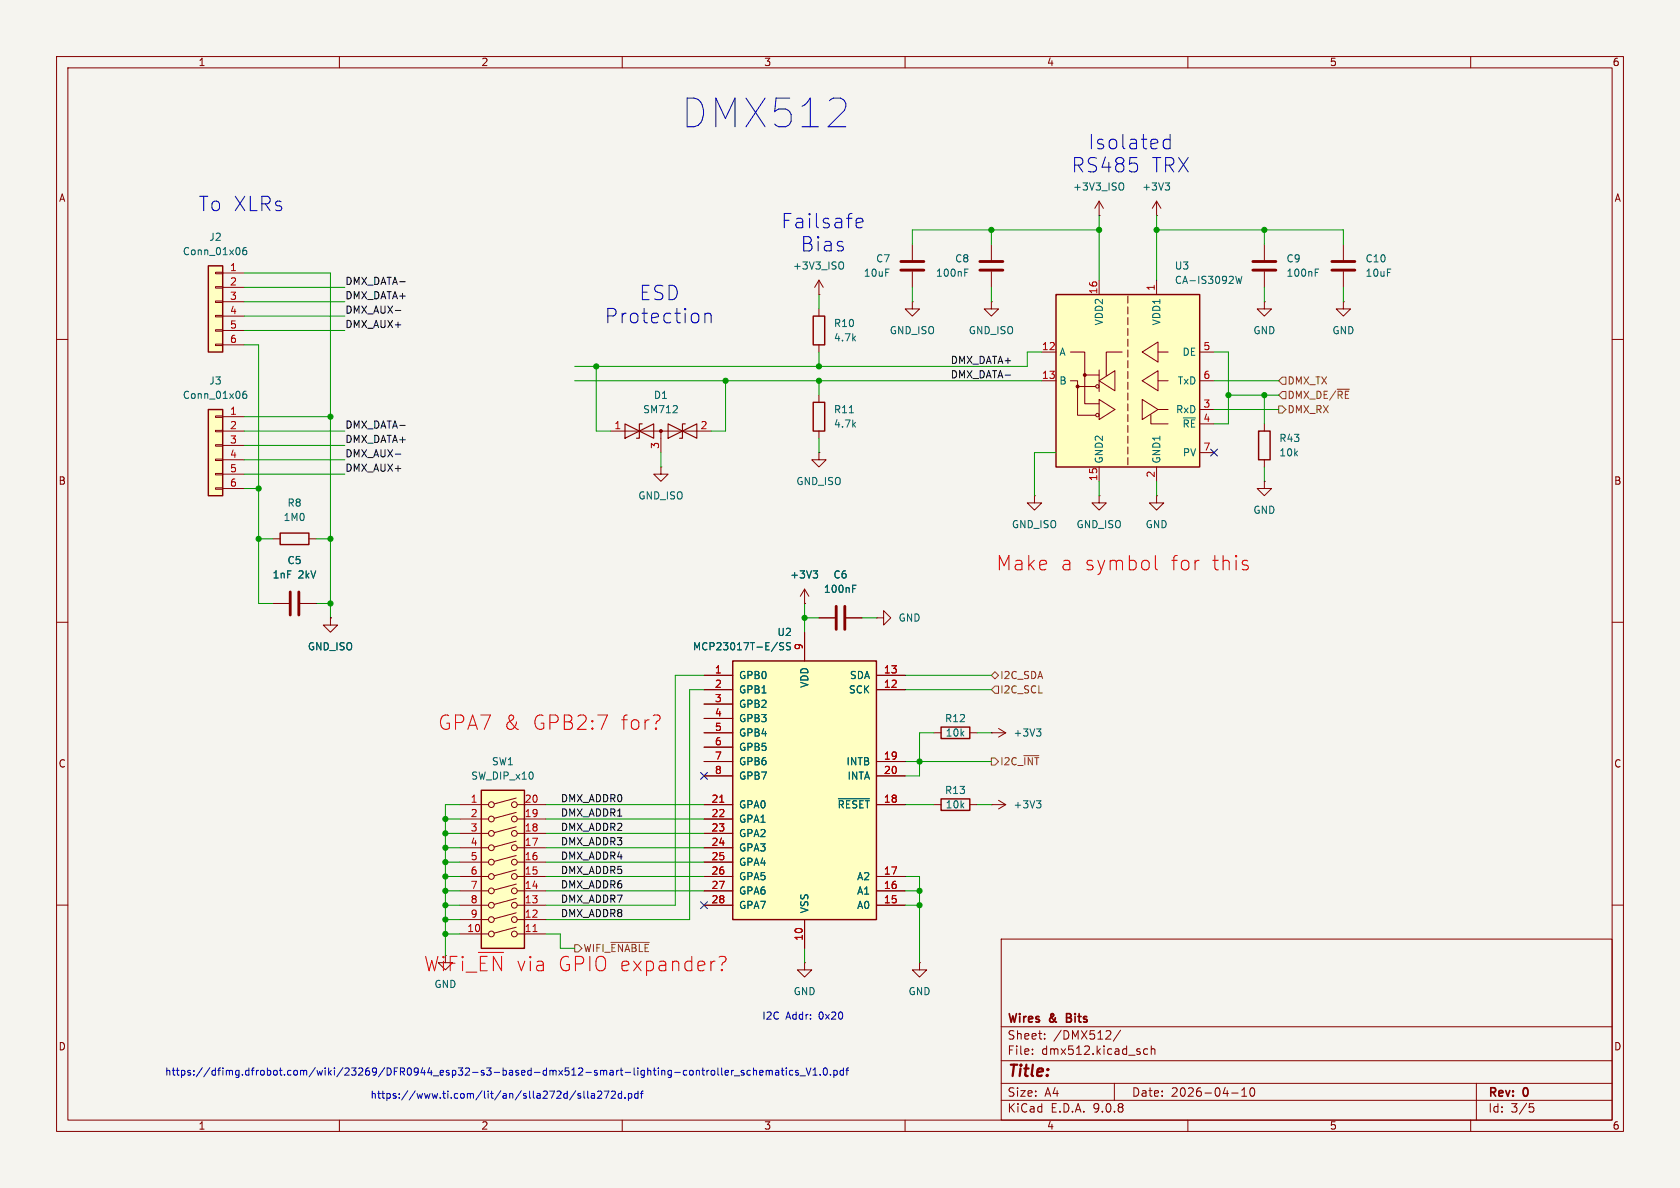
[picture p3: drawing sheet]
<svg xmlns="http://www.w3.org/2000/svg" width="297mm" height="210mm" viewBox="0 0 297 210" stroke-linecap="round" stroke-linejoin="round" font-family="sans-serif">
<path d="M0 0h297v210h-297z" fill="#f5f4ef" stroke="#f5f4ef" stroke-width=".18"/>
<g fill="none" stroke="#840000" stroke-width=".18">
<path d="M10 10h277v190h-277zM12 12h273v186h-273zM60 10v2M110 10v2M160 10v2M210 10v2M260 10v2M144.8 52.1h.1M144.8 49.5l-.8 1.3M144.8 49.5l.7 1.3M144.8 49.5v2.6M144.8 54.6v1.3"/>
<path d="M161.3 53.3v1.3h1.3l-1.3 1.3-1.3-1.3h1.3M161.3 53.3h.1M161.3 43.2v2.8M161.3 48v2.8M10 60h2M107.9 76.2h17.8M116.8 76.2v3.8M144.8 61v1.2M144.8 69.9v1.2M144.8 76.2v1.3M285 60h2M116.8 82.6v1.2h1.3l-1.3 1.3-1.2-1.3h1.2"/>
<path d="M116.8 82.6h.1M144.8 80v1.3h1.2l-1.2 1.3-1.3-1.3h1.3M144.8 80h.1M194.3 87.6v1.3h1.3l-1.3 1.3-1.3-1.3h1.3M194.3 87.6h.1M223.5 85.1v1.3h1.3l-1.3 1.2-1.3-1.2h1.3M223.5 85.1h.1M10 110h2M142.2 106.7h.1M142.2 104.1l.8 1.3M142.2 104.1l-.7 1.3M142.2 104.1v2.6"/>
<path d="M144.8 109.2h2.8M149.6 109.2h2.8M154.9 109.2h1.3v1.3l1.3-1.3-1.3-1.2v1.2M154.9 109.2h.1M285 110h2M165.1 129.5h1.3M171.4 129.5h1.3M175.3 129.5h.1M175.3 129.5h2.5M176.5 128.8l1.3 .7M177.8 129.5l-1.3 .8M165.1 142.2h1.3"/>
<path d="M171.4 142.2h1.3M175.3 142.2h.1M175.3 142.2h2.5M176.5 141.5l1.3 .7M177.8 142.2l-1.3 .8M10 160h2M177 166h108v32h-108zM285 160h2M60 198v2M110 198v2M160 198v2M177 194.5h108"/>
<path d="M177 191.5h108M177 187.5h108M177 181.5h108M182.5 186.3v.1M182.5 185.5v.1M184.7 183.6v.1M184.7 182.8v.1M196.2 182.3l.2 .2-.1 .3-.8 .9h.9M197 191.5v3M198.1 182.1l-1.3 2M202.9 185.5l-.4-.1-.3 .3v.4l.1 .2h.6M203.5 185.5l.2-.1 .4 .1 .1 .9"/>
<path d="M203.5 184.9v1.5M210 198v2M217.7 193.2h1.2M219.5 193.8h.9M219.5 192.7l.5-.4v1.5M221.1 192.4l.2-.1a.81 .81 0 0 1 .6 .6 .81 .81 0 0 1-.3 .8l-.1 .1a.81 .81 0 0 1-.4-1.4zM260 198v2M261 191.5v6.5M270.4 195.1h.7M270.5 195.7h.4l.3 .3-.2 .5-.5 .1"/>
</g>
<path d="M188.6 179.9h.5M189.1 179.2h-.5v1.5h.5" fill="none" stroke="#840000" stroke-width=".3"/>
<path d="M143.8 55.9h2v5.1h-2zM143.8 71.1h2v5.1h-2zM166.4 128.5h5v2.1h-5zM166.4 141.2h5v2.1h-5z" fill="none" stroke="#840000" stroke-width=".25"/>
<path d="M148.8 46.3l.2 .1a.81 .81 0 0 1-.2 1.2M119 73h.7M119.7 71.8v.4M150.2 73h.7M143.8 100.9h.7l-.4 .5M144.3 101.4l.2 .2v.3l-.2 .3M150.7 104.1h.5M150.7 103.4h.6M183.2 128.8h.8l-.4 .5M183.8 129.3l.2 .3v.3l-.2 .2M183.2 141.5h.8l-.4 .5M183.8 142l.2 .3v.3l-.2 .2" fill="none" stroke="#006464" stroke-width=".18"/>
<path d="M110.5 74.9v2.6l5.1-2.6v2.6zM113.5 74.9h-.5v2.6h-.5M118.1 74.9l5.1 2.6v-2.6l-5.1 2.6zM121.2 74.9h-.6v2.6h-.5" fill="none" stroke="#840000" stroke-width=".2"/>
<circle cx="116.8" cy="76.2" r=".25" fill="#840000" stroke="#840000" stroke-width=".18"/>
<path d="M159.3 46.2h4M159.3 47.8h4M147.8 107.2v4.1M149.4 107.2v4.1" fill="none" stroke="#840000" stroke-width=".51"/>
<path d="M129.5 116.8h25.4v45.8h-25.4z" fill="#ffffc2"/>
<path d="M129.5 116.8h25.4v45.8h-25.4z" fill="none" stroke="#840000" stroke-width=".25"/>
<g fill="none" stroke="#840000" stroke-width=".18">
<path d="M58.4 109.2v1.3h1.3l-1.3 1.3-1.3-1.3h1.3M58.4 109.2h.1M124.5 119.4h5M142.2 111.8v5M154.9 119.4h5.1M124.5 121.9h5M124.5 134.6h5M124.5 137.2h5M124.5 124.5h5M124.5 127h5M124.5 129.5h5M124.5 132.1h5"/>
<path d="M154.9 121.9h5.1M154.9 134.6h5.1M154.9 137.2h5.1M124.5 142.2h5M124.5 154.9h5M124.5 157.5h5M124.5 144.8h5M124.5 147.3h5M124.5 149.9h5M124.5 152.4h5M154.9 142.2h5.1M154.9 154.9h5.1"/>
<path d="M154.9 157.5h5.1M124.5 160h5M142.2 170.2v1.3h-1.2l1.2 1.2 1.3-1.2h-1.3M142.2 170.2h.1M142.2 162.6v5M154.9 160h5.1M162.6 170.2v1.3h-1.3l1.3 1.2 1.2-1.2h-1.2M162.6 170.2h.1"/>
</g>
<path d="M138.5 113.7l-.4-.1-.2 .1v.4l.5 .2 .1 .3-.2 .3-.5-.1M139.7 113.7l-.4-.1-.2 .1v.4l.5 .2 .1 .3-.2 .3-.5-.1M148.2 141.2h5.5" fill="none" stroke="#006464" stroke-width=".18"/>
<path d="M127.2 141.8h.8" fill="none" stroke="#a90000" stroke-width=".18"/>
<path d="M85.1 139.7h7.6v27.9h-7.6z" fill="#ffffc2"/>
<g fill="none" stroke="#840000" stroke-width=".18">
<path d="M194.3 38.1h.1M194.3 35.6l-.8 1.2M194.3 35.6l.8 1.2M194.3 35.6v2.5M204.5 38.1h.1M204.5 35.6l-.8 1.2M204.5 35.6l.7 1.2M204.5 35.6v2.5M223.5 43.2v2.8M223.5 48v2.8M237.5 53.3v1.3h1.3l-1.3 1.3-1.3-1.3h1.3M237.5 53.3h.1"/>
<path d="M237.5 43.2v2.8M237.5 48v2.8M81.3 142.2h5.1M81.3 144.8h5.1M81.3 147.3h5.1M81.3 149.9h5.1M81.3 152.4h5.1M81.3 154.9h5.1M81.3 157.5h5.1M91.3 141.1l-3.9 1M91.3 143.6l-3.9 1.1M91.3 146.2l-3.9 1"/>
<path d="M91.3 148.7l-3.9 1M91.3 151.2l-3.9 1.1M91.3 153.8l-3.9 1M91.3 156.3l-3.9 1M91.3 158.8l-3.9 1.1M91.4 142.2h5.1M91.4 144.8h5.1M91.4 147.3h5.1M91.4 149.9h5.1M91.4 152.4h5.1M91.4 154.9h5.1M91.4 157.5h5.1"/>
<path d="M81.3 160h5.1M81.3 162.6h5.1M81.3 165.1h5.1M91.3 161.4l-3.9 1M91.3 163.9l-3.9 1M91.4 160h5.1M91.4 162.6h5.1M91.4 165.1h5.1"/>
<circle cx="86.9" cy="144.8" r=".51"/>
<circle cx="86.9" cy="157.5" r=".51"/>
<circle cx="86.9" cy="149.9" r=".51"/>
<circle cx="86.9" cy="142.2" r=".51"/>
<circle cx="86.9" cy="152.4" r=".51"/>
<circle cx="86.9" cy="154.9" r=".51"/>
<circle cx="86.9" cy="147.3" r=".51"/>
<circle cx="90.9" cy="144.8" r=".51"/>
<circle cx="90.9" cy="157.5" r=".51"/>
<circle cx="90.9" cy="152.4" r=".51"/>
<circle cx="90.9" cy="154.9" r=".51"/>
<circle cx="90.9" cy="142.2" r=".51"/>
<circle cx="90.9" cy="147.3" r=".51"/>
<circle cx="90.9" cy="149.9" r=".51"/>
<circle cx="86.9" cy="165.1" r=".51"/>
<circle cx="86.9" cy="160" r=".51"/>
<circle cx="86.9" cy="162.6" r=".51"/>
<circle cx="90.9" cy="160" r=".51"/>
<circle cx="90.9" cy="165.1" r=".51"/>
<circle cx="90.9" cy="162.6" r=".51"/>
</g>
<path d="M85.1 139.7h7.6v27.9h-7.6z" fill="none" stroke="#840000" stroke-width=".25"/>
<path d="M94.2 164.7h.7" fill="none" stroke="#a90000" stroke-width=".18"/>
<path d="M198.4 32.3l.1 .1a.81 .81 0 0 1-.1 1.2M206 32.3h.8l-.5 .5M206.5 32.8l.3 .3v.3l-.3 .2M232.5 48.2h.4M232.5 47.6h.6" fill="none" stroke="#006464" stroke-width=".18"/>
<path d="M221.5 46.2h4.1M221.5 47.8h4.1M235.5 46.2h4M235.5 47.8h4" fill="none" stroke="#840000" stroke-width=".51"/>
<path d="M186.7 52.1h25.4v30.5h-25.4z" fill="#ffffc2"/>
<g fill="none" stroke="#840000" stroke-width=".18">
<path d="M194.3 49.5v2.6M199.4 52.3v1.3M199.4 54.2v1.3M199.4 56.1v1.3M199.4 58v1.3M199.4 59.9v1.3M204.5 49.5v2.6M223.5 53.3v1.3h1.3l-1.3 1.3-1.3-1.3h1.3M223.5 53.3h.1M184.1 62.2h2.6M184.1 67.3h2.6M189.2 62.2h2.6v9.2h2.5"/>
<path d="M189.2 67.3h1.3v6.1h3.2M190.5 68.3h3.2M191.8 66.3h2.5M194.3 70.6l2.8 1.8-2.8 1.8zM194.3 67.3l2.8-1.8v3.6zM194.3 65.4v3.8M198.4 62.2h-2.8v4.2M199.4 61.8v1.3M199.4 63.8v1.2M199.4 65.7v1.2M199.4 67.6v1.2M199.4 69.5v1.2"/>
<path d="M199.4 71.4v1.2M199.4 73.3v1.2M199.4 75.2v1.3M199.4 77.1v1.3M199.4 79v1.3M201.9 70.6l2.8 1.8-2.8 1.8zM201.9 62.2l2.8-1.7v3.5zM201.9 67.3l2.8-1.8v3.6zM203.5 73.3v1.6h3M204.7 62.2h1.8M204.7 67.3h1.8M204.7 72.4h1.8"/>
<path d="M212.1 62.2h2.5M212.1 67.3h2.5M212.1 72.4h2.5M212.1 74.9h2.5M48.3 95.3h1.2M54.6 95.3h1.3M194.3 82.6v2.5M199.4 80.9v1.3M204.5 82.6v2.5M212.1 80h2.5"/>
<circle cx="194" cy="73.4" r=".3"/>
<circle cx="194" cy="68.3" r=".3"/>
</g>
<path d="M186.7 52.1h25.4v30.5h-25.4zM49.5 94.2h5.1v2.1h-5.1z" fill="none" stroke="#840000" stroke-width=".25"/>
<g fill="#840000" stroke="#840000" stroke-width=".18">
<circle cx="191.8" cy="66.3" r=".25"/>
<circle cx="190.5" cy="68.3" r=".25"/>
</g>
<path d="M218.5 48.8l.3 1.3 .2-.9 .3 .9 .3-1.3M209.2 73.9h2.2" fill="none" stroke="#006464" stroke-width=".18"/>
<path d="M36.8 47h2.6v15.2h-2.6z" fill="#ffffc2"/>
<path d="M36.8 47h2.6v15.2h-2.6zM222.5 76.2h2v5.1h-2z" fill="none" stroke="#840000" stroke-width=".25"/>
<g fill="none" stroke="#840000" stroke-width=".18">
<path d="M38.1 48.1h1.3v.3h-1.3zM38.1 50.7h1.3v.2h-1.3zM38.1 53.2h1.3v.3h-1.3zM38.1 55.8h1.3v.2h-1.3zM38.1 58.3h1.3v.2h-1.3zM39.4 48.3h3.8M39.4 50.8h3.8M39.4 53.3h3.8M39.4 55.9h3.8M39.4 58.4h3.8M38.1 60.8h1.3v.3h-1.3zM39.4 61h3.8"/>
<path d="M223.5 74.9v1.3M223.5 81.3v1.3M48.3 106.7h2.8M53.1 106.7h2.8"/>
</g>
<path d="M43.5 43.8h-.4a.86 .86 0 0 0 0 1.2l.5-.1v-.4l-.2-.3h-.3l-.2 .3" fill="none" stroke="#006464" stroke-width=".18"/>
<path d="M51.3 104.6v4.1M52.8 104.6v4.1" fill="none" stroke="#840000" stroke-width=".51"/>
<path d="M36.8 72.4h2.6v15.2h-2.6z" fill="#ffffc2"/>
<path d="M36.8 72.4h2.6v15.2h-2.6z" fill="none" stroke="#840000" stroke-width=".25"/>
<g fill="none" stroke="#840000" stroke-width=".18">
<path d="M175.3 53.3v1.3h1.2l-1.2 1.3-1.3-1.3h1.3M175.3 53.3h.1M175.3 43.2v2.8M175.3 48v2.8M38.1 73.5h1.3v.3h-1.3zM38.1 76.1h1.3v.2h-1.3zM38.1 78.6h1.3v.3h-1.3zM39.4 73.7h3.8M39.4 76.2h3.8M39.4 78.7h3.8M38.1 81.2h1.3v.2h-1.3zM38.1 83.7h1.3v.2h-1.3z"/>
<path d="M38.1 86.2h1.3v.3h-1.3zM39.4 81.3h3.8M39.4 83.8h3.8M39.4 86.4h3.8M182.9 87.6v1.3h1.2l-1.2 1.3-1.3-1.3h1.3M182.9 87.6h.1M204.5 87.6v1.3h1.2l-1.2 1.3-1.3-1.3h1.3M204.5 87.6h.1M48.3 106.7h2.8M53.1 106.7h2.8M58.4 109.2h.1M124.5 119.4h5"/>
<path d="M142.2 106.7h.1M142.2 111.8v5M144.8 109.2h2.8M149.6 109.2h2.8M154.9 119.4h5.1M124.5 121.9h5M124.5 134.6h5M124.5 137.2h5M124.5 124.5h5M124.5 127h5M124.5 129.5h5M124.5 132.1h5"/>
<path d="M154.9 121.9h5.1M154.9 134.6h5.1M154.9 137.2h5.1M124.5 142.2h5M124.5 154.9h5M124.5 157.5h5M124.5 144.8h5M124.5 147.3h5M124.5 149.9h5M124.5 152.4h5M154.9 142.2h5.1M154.9 154.9h5.1"/>
<path d="M154.9 157.5h5.1M124.5 160h5M142.2 162.6v5M154.9 160h5.1"/>
</g>
<path d="M170.6 48.2h.4M170.6 47.6h.6M43.5 69.2h-.4a.86 .86 0 0 0 0 1.2l.5-.1v-.4l-.2-.3h-.3l-.2 .3M138.5 113.7l-.4-.1-.2 .1v.4l.5 .2 .1 .3-.2 .3-.5-.1M139.7 113.7l-.4-.1-.2 .1v.4l.5 .2 .1 .3-.2 .3-.5-.1M143.8 100.9h.7l-.4 .5M144.3 101.4l.2 .2v.3l-.2 .3M150.7 104.1h.5M150.7 103.4h.6M148.2 141.2h5.5" fill="none" stroke="#006464" stroke-width=".18"/>
<path d="M173.2 46.2h4.1M173.2 47.8h4.1" fill="none" stroke="#840000" stroke-width=".51"/>
<path d="M226.1 71.8h.6l.6 .6-.6 .6h-.6zM226.7 66.7h.6v1.2h-.6l-.6-.6zM226.7 69.2h.6v1.3h-.6l-.6-.6zM175.3 119.4l.6-.7 .6 .7-.6 .6zM175.3 134h.6l.6 .6-.6 .7h-.6zM175.9 121.3h.6v1.3h-.6l-.6-.7zM101.6 167h.6l.7 .6-.7 .7h-.6zM108 166.6h6.8" fill="none" stroke="#725600" stroke-width=".18"/>
<path d="M69.9 54.9h1M69.9 80.3h1" fill="none" stroke="#0f0f0f" stroke-width=".18"/>
<g fill="none" stroke="#009600" stroke-width=".18">
<path d="M194.3 38.1v11.4M204.5 38.1v11.4M43.2 48.3h15.2v60.9M43.2 55.9h17.8M43.2 50.8h17.8M43.2 58.4h17.8M43.2 53.3h17.8M144.8 52.1v2.5M161.3 50.8v2.5M175.3 40.6v2.6M175.3 50.8v2.5M194.3 40.6h-33v2.6"/>
<path d="M204.5 40.6h33v2.6M223.5 40.6v2.6M223.5 50.8v2.5M237.5 50.8v2.5M43.2 61h2.5v45.7h2.6M43.2 76.2h17.8M43.2 73.7h15.2M43.2 78.7h17.8M101.6 67.3h82.5M105.4 64.8v11.4h2.5M128.3 67.3v8.9h-2.6M144.8 62.2v2.6"/>
<path d="M144.8 67.3v2.6M144.8 77.5v2.5M184.1 62.2h-2.5v2.6h-80M214.6 62.2h2.6v12.7h-2.6M214.6 72.4h11.5M214.6 67.3h11.5M217.2 69.9h8.9M223.5 69.9v5M43.2 83.8h17.8M43.2 81.3h17.8M43.2 86.4h2.5M45.7 95.3h2.6"/>
<path d="M55.9 95.3h2.5M116.8 80v2.6M186.7 80h-3.8v7.6M194.3 85.1v2.5M204.5 85.1v2.5M223.5 82.6v2.5M55.9 106.7h2.5M124.5 119.4h-5.1v40.6h-22.9M142.2 106.7v5.1M142.2 109.2h2.6M152.4 109.2h2.5M160 119.4h15.3"/>
<path d="M124.5 121.9h-2.6v40.7h-25.4M160 134.6h15.3M160 121.9h15.3M165.1 129.5h-2.5v7.7h-2.6M172.7 129.5h2.6M78.7 152.4h2.6M78.7 147.3h2.6M78.7 149.9h2.6M78.7 157.5h2.6M78.7 154.9h2.6M78.7 144.8h2.6M81.3 142.2h-2.6v26.7"/>
<path d="M96.5 152.4h28M96.5 142.2h28M96.5 147.3h28M96.5 149.9h28M96.5 157.5h28M96.5 154.9h28M96.5 144.8h28M160 142.2h5.1M160 157.5h2.6M160 154.9h2.6v15.3M172.7 142.2h2.6M78.7 160h2.6"/>
<path d="M78.7 162.6h2.6M78.7 165.1h2.6M96.5 165.1h2.6v2.5h2.5M142.2 167.6v2.6M160 160h2.6"/>
</g>
<path d="M214 79.4l1.2 1.2M215.2 79.4l-1.2 1.2M123.9 136.6l1.2 1.2M125.1 136.6l-1.2 1.2M123.9 159.4l1.2 1.2M125.1 159.4l-1.2 1.2" fill="none" stroke="#000084" stroke-width=".18"/>
<path d="M204.3 98.2v2.2l.3 .3M220.6 100l.1 .3-.1 .3M116.6 126.5l.1 .3-.1 .4M127.1 169.2l.9-.1a.56 .56 0 0 1 .3 .6 .56 .56 0 0 1-.4 .5l-.3 .4M127.6 171.4l.1 .1-.1 .1M127.6 171.4l-.1 .1 .1 .1M127.6 171.4v.2" fill="none" stroke="#f00" stroke-width=".18"/>
<g fill="none" stroke="#0000c2" stroke-width=".18">
<path d="M151.5 38.7l.7-.1 .2 .1 .2 .5-1.3 .2M205.8 26.1l.3 .2 .8-.1M206.9 23.8v2.5M206.9 24.7l-.8-.1-.3 .3M124.6 55.4v1.7M124.6 55.6a.63 .63 0 0 1 1.1 .1v1.4M151.5 40.2l.2 .1 .7-.1M101.8 192.8l-1.1 1.6M102.6 193.4l-.3-.1-.1 .2v.2l.4 .1v.3h-.4M103.2 192.9v1.1l.2 .1M103.9 192.9v1.1l.2 .1M104.6 193.4h.5v.7"/>
<path d="M105.1 193.6l-.4 .1-.2 .1 .2 .3h.4M105.7 193l.4-.1 .3 .3-.8 .9h.8M106.8 192.9h.9l-.6 1.2M108.1 193l.5-.1 .2 .3-.8 .9h.8M109.9 193.4l-.4-.1-.2 .2 .1 .6h.5M109.9 192.9v1.2M110.5 194v.1M111.1 193.4l.4-.1 .2 .2-.1 .6h-.5M111.1 193.3v1.3M112.8 193.4l-.4-.1-.2 .2 .1 .6h.5M112.8 192.9v1.2M113.2 193.3h.5"/>
<path d="M113.7 192.9l-.3 .2v1M123.1 189.2v.9M123.1 189.3l.2-.1 .3 .1v.8M124.1 189.2h.5M124.3 188.8v1.1l.3 .2M125 189.2v.9M125.3 189.2l-.3 .3M125.8 189.3l.1-.1 .4 .1 .1 .5-.2 .2-.3 .1-.1-.2zM126.9 188.8v1.1l.2 .2M127.6 188.8v1.1l.2 .2M128.2 189.6l.6-.1-.1-.2-.3-.1-.2 .2v.6h.5M129.3 189.2v.9"/>
<path d="M129.7 189.2l-.4 .3M129.8 190.2h1M131.5 189.3l-.3-.1-.2 .2 .1 .2 .4 .1v.3h-.5M132.7 189.3l-.4-.1-.2 .3 .1 .5h.5M133.2 189.3l.2-.1 .3 .1v.8M133.2 188.8v1.3M134.3 189.6l.6-.1-.1-.2-.3-.1-.2 .2 .1 .6h.4M135.4 189.3l.4-.1 .2 .2M135.4 189.2v.9M136 189.4l.2-.2 .3 .1v.8M136 189.4v.7M137.1 189.3h.5l.1 .8"/>
<path d="M137.7 189.5l-.4 .1-.2 .2 .2 .3 .4-.1M138.1 189.2h.5M138.3 188.8v1.1l.3 .2M139 188.8v.1M139 189.2v.9M140.2 189.3l-.4-.1-.2 .3 .1 .5h.5M141.1 189.3l-.3-.1-.2 .2 .1 .2 .4 .1v.3h-.5M141.4 190.2h1M142.5 188.8l.4 1.3 .5-1.3M143.7 190.1h.8M143.7 189.1l.4-.3v1.3M145 189.9v.2"/>
<path d="M145.7 188.9l.1-.1a.68 .68 0 0 1 .5 .6 .68 .68 0 0 1-.5 .7l-.1-.2-.2-.3zM146.8 189.9v.2M147.4 189.3l.4-.1 .2 .3-.1 .5h-.5M147.4 189.2v1.3M149.1 189.3l-.4-.1-.2 .3 .1 .5h.5M149.1 188.8v1.3M149.5 189.2h.5M150 188.8l-.3 .2v1.1"/>
</g>
<path d="M127.2 141.8h.8" fill="none" stroke="#a90000" stroke-width=".18"/>
<g fill="#009600" stroke="#009600" stroke-width=".18">
<circle cx="45.7" cy="95.3" r=".46"/>
<circle cx="45.7" cy="86.4" r=".46"/>
<circle cx="58.4" cy="73.7" r=".46"/>
<circle cx="142.2" cy="109.2" r=".46"/>
<circle cx="144.8" cy="67.3" r=".46"/>
<circle cx="128.3" cy="67.3" r=".46"/>
<circle cx="105.4" cy="64.8" r=".46"/>
<circle cx="144.8" cy="64.8" r=".46"/>
<circle cx="78.7" cy="144.8" r=".46"/>
<circle cx="78.7" cy="147.3" r=".46"/>
<circle cx="78.7" cy="154.9" r=".46"/>
<circle cx="78.7" cy="165.1" r=".46"/>
<circle cx="78.7" cy="157.5" r=".46"/>
<circle cx="194.3" cy="40.6" r=".46"/>
<circle cx="223.5" cy="40.6" r=".46"/>
<circle cx="204.5" cy="40.6" r=".46"/>
<circle cx="217.2" cy="69.9" r=".46"/>
<circle cx="78.7" cy="162.6" r=".46"/>
<circle cx="78.7" cy="160" r=".46"/>
<circle cx="78.7" cy="152.4" r=".46"/>
<circle cx="78.7" cy="149.9" r=".46"/>
<circle cx="58.4" cy="106.7" r=".46"/>
<circle cx="58.4" cy="95.3" r=".46"/>
<circle cx="162.6" cy="134.6" r=".46"/>
<circle cx="162.6" cy="157.5" r=".46"/>
<circle cx="162.6" cy="160" r=".46"/>
<circle cx="175.3" cy="40.6" r=".46"/>
<circle cx="223.5" cy="69.9" r=".46"/>
</g>
<text font-size="7.1" fill="#0000c2" x="120.5" y="22.8">DMX512</text>
<g font-size="3.5" fill="#0000c2">
<text x="192.4" y="26.6">Isolated</text>
<text x="189.4" y="30.7">RS485</text>
<text x="203.5" y="30.7">TRX</text>
<text x="35.1" y="37.6">To XLRs</text>
<text x="138.1" y="40.6">Failsafe</text>
<text x="141.5" y="44.7">Bias</text>
<text x="113" y="53.3">ESD</text>
<text x="106.9" y="57.4">Protection</text>
</g>
<g font-size="3.5" fill="#f00">
<text x="176.1" y="101.1">Make</text>
<text x="187.4" y="101.1">a symbol</text>
<text x="206.8" y="101.1">for</text>
<text x="214" y="101.1">this</text>
<text x="77.4" y="129.3">GPA7 &amp;</text>
<text x="94" y="129.3">GPB2:7</text>
<text x="109.6" y="129.3">for?</text>
<text x="74.9" y="171.9">WiFi_~{EN}</text>
<text x="91.2" y="171.9">via</text>
<text x="98.5" y="171.9">GPIO expander?</text>
</g>
<text font-size="2.8" fill="#840000" x="178" y="190.9">Title:</text>
<g font-size="2.1" fill="#840000">
<text x="178" y="184">Sheet:</text>
<text x="178" y="181.2">Wires</text>
<text x="185.6" y="181.2">&amp;</text>
<text x="186.2" y="184">/DMX512/</text>
<text x="189.2" y="181.2">Bits</text>
<text x="178" y="186.7">File:</text>
<text x="184.1" y="186.7">dmx512.kicad_sch</text>
<text x="178" y="196.9">KiCad</text>
<text x="178" y="194.1">Size:</text>
<text x="184.7" y="194.1">A4</text>
<text x="185.7" y="196.9">E.D.A.</text>
<text x="193.3" y="196.9">9.0.8</text>
<text x="200" y="194.1">Date:</text>
<text x="207" y="194.1">2026-04-10</text>
<text x="263" y="194.3">Rev:</text>
<text x="263" y="196.9">Id:</text>
<text x="267.1" y="196.9">3/5</text>
<text x="269.4" y="194.3">0</text>
</g>
<g font-size="1.8" fill="#840000">
<text x="35" y="11.9">1</text>
<text x="85" y="11.9">2</text>
<text x="135" y="11.9">3</text>
<text x="185" y="11.9">4</text>
<text x="235" y="11.9">5</text>
<text x="285" y="11.9">6</text>
<text x="10.3" y="35.9">A</text>
<text x="285.3" y="35.9">A</text>
<text x="10.3" y="85.9">B</text>
<text x="285.3" y="85.9">B</text>
<text x="10.3" y="135.9">C</text>
<text x="285.3" y="135.9">C</text>
<text x="10.3" y="185.9">D</text>
<text x="285.3" y="185.9">D</text>
<text x="35" y="199.9">1</text>
<text x="85" y="199.9">2</text>
<text x="135" y="199.9">3</text>
<text x="185" y="199.9">4</text>
<text x="235" y="199.9">5</text>
<text x="285" y="199.9">6</text>
</g>
<g font-size="1.8" fill="#006464">
<text x="189.6" y="33.9">+3V3_ISO</text>
<text x="201.8" y="33.9">+3V3</text>
<text x="32.2" y="45.3">Conn_01x06</text>
<text x="36.9" y="42.8">J2</text>
<text x="140.1" y="47.9">+3V3_ISO</text>
<text x="154.8" y="46.6">C7</text>
<text x="168.8" y="46.6">C8</text>
<text x="207.6" y="47.9">U3</text>
<text x="227.3" y="46.6">C9</text>
<text x="241.3" y="46.6">C10</text>
<text x="152.6" y="49.1">10uF</text>
<text x="165.4" y="49.1">100nF</text>
<text x="207.6" y="50.4">CA-IS3092W</text>
<text x="227.3" y="49.1">100nF</text>
<text x="241.3" y="49.1">10uF</text>
<text x="147.3" y="58">R10</text>
<text x="157.2" y="59.3">GND_ISO</text>
<text x="171.2" y="59.3">GND_ISO</text>
<text x="195.2" y="57.6" transform="rotate(-90 195.2 57.6)">VDD2</text>
<text x="205.3" y="57.6" transform="rotate(-90 205.3 57.6)">VDD1</text>
<text x="221.5" y="59.3">GND</text>
<text x="235.5" y="59.3">GND</text>
<text x="147.3" y="60.6">4.7k</text>
<text x="187.2" y="63.1">A</text>
<text x="209" y="63.1">DE</text>
<text x="32.2" y="70.7">Conn_01x06</text>
<text x="36.9" y="68.2">J3</text>
<text x="115.5" y="70.7">D1</text>
<text x="187.2" y="68.2">B</text>
<text x="208.1" y="68.2">TxD</text>
<text x="113.6" y="73.3">SM712</text>
<text x="147.3" y="75.8">4.7k</text>
<text x="147.3" y="73.3">R11</text>
<text x="207.8" y="73.3">RxD</text>
<text x="209" y="75.8">~{RE}</text>
<text x="195.2" y="82" transform="rotate(-90 195.2 82)">GND2</text>
<text x="205.3" y="82" transform="rotate(-90 205.3 82)">GND1</text>
<text x="209" y="80.9">PV</text>
<text x="226.1" y="80.9">10k</text>
<text x="226.1" y="78.3">R43</text>
<text x="50.7" y="89.8">R8</text>
<text x="112.7" y="88.5">GND_ISO</text>
<text x="140.7" y="86">GND_ISO</text>
<text x="50" y="92.3">1M0</text>
<text x="178.8" y="93.6">GND_ISO</text>
<text x="190.2" y="93.6">GND_ISO</text>
<text x="202.4" y="93.6">GND</text>
<text x="221.5" y="91">GND</text>
<text x="50.7" y="99.9">C5</text>
<text x="48.1" y="102.5">1nF</text>
<text x="52.7" y="102.5">2kV</text>
<text x="139.6" y="102.5">+3V3</text>
<text x="145.6" y="105">100nF</text>
<text x="147.2" y="102.5">C6</text>
<text x="137.3" y="112.6">U2</text>
<text x="158.8" y="110.1">GND</text>
<text x="54.3" y="115.2">GND_ISO</text>
<text x="122.4" y="115.2">MCP23017T-E/SS</text>
<text x="130.6" y="120.2">GPB0</text>
<text x="130.6" y="122.8">GPB1</text>
<text x="130.6" y="125.3">GPB2</text>
<text x="143.1" y="121.7" transform="rotate(-90 143.1 121.7)">VDD</text>
<text x="150" y="122.8">SCK</text>
<text x="150.2" y="120.2">SDA</text>
<text x="130.6" y="127.9">GPB3</text>
<text x="130.6" y="130.4">GPB4</text>
<text x="167" y="127.9">R12</text>
<text x="167.1" y="130.4">10k</text>
<text x="179.1" y="130.4">+3V3</text>
<text x="86.9" y="135.5">SW1</text>
<text x="130.6" y="132.9">GPB5</text>
<text x="130.6" y="135.5">GPB6</text>
<text x="149.5" y="135.5">INTB</text>
<text x="83.2" y="138">SW_DIP_x10</text>
<text x="130.6" y="138">GPB7</text>
<text x="130.6" y="143.1">GPA0</text>
<text x="148" y="143.1">~{RESET}</text>
<text x="149.7" y="138">INTA</text>
<text x="167" y="140.6">R13</text>
<text x="167.1" y="143.1">10k</text>
<text x="179.1" y="143.1">+3V3</text>
<text x="130.6" y="145.6">GPA1</text>
<text x="130.6" y="148.2">GPA2</text>
<text x="130.6" y="150.7">GPA3</text>
<text x="130.6" y="153.3">GPA4</text>
<text x="130.6" y="155.8">GPA5</text>
<text x="151.4" y="155.8">A2</text>
<text x="130.6" y="158.3">GPA6</text>
<text x="130.6" y="160.9">GPA7</text>
<text x="143.1" y="161.5" transform="rotate(-90 143.1 161.5)">VSS</text>
<text x="151.4" y="158.3">A1</text>
<text x="151.4" y="160.9">A0</text>
<text x="76.7" y="174.9">GND</text>
<text x="140.2" y="176.1">GND</text>
<text x="160.5" y="176.1">GND</text>
</g>
<g font-size="1.8" fill="#a90000">
<text x="40.6" y="48">1</text>
<text x="40.6" y="50.5">2</text>
<text x="40.6" y="53.1">3</text>
<text x="194.1" y="52.1" transform="rotate(-90 194.1 52.1)">16</text>
<text x="204.2" y="51.5" transform="rotate(-90 204.2 51.5)">1</text>
<text x="40.6" y="55.6">4</text>
<text x="40.6" y="58.2">5</text>
<text x="40.6" y="60.7">6</text>
<text x="184.1" y="62">12</text>
<text x="212.7" y="62">5</text>
<text x="184.1" y="67.1">13</text>
<text x="212.7" y="67.1">6</text>
<text x="40.6" y="73.4">1</text>
<text x="40.6" y="75.9">2</text>
<text x="108.5" y="75.9">1</text>
<text x="123.8" y="75.9">2</text>
<text x="212.7" y="72.1">3</text>
<text x="212.7" y="74.7">4</text>
<text x="40.6" y="78.5">3</text>
<text x="40.6" y="81">4</text>
<text x="40.6" y="83.6">5</text>
<text x="116.6" y="79.4" transform="rotate(-90 116.6 79.4)">3</text>
<text x="212.7" y="79.8">7</text>
<text x="40.6" y="86.1">6</text>
<text x="194.1" y="85.1" transform="rotate(-90 194.1 85.1)">15</text>
<text x="204.2" y="84.5" transform="rotate(-90 204.2 84.5)">2</text>
<text x="126.3" y="119.1">1</text>
<text x="142" y="115" transform="rotate(-90 142 115)">9</text>
<text x="156.2" y="119.1">13</text>
<text x="126.3" y="121.7">2</text>
<text x="126.3" y="124.2">3</text>
<text x="156.2" y="121.7">12</text>
<text x="126.3" y="126.7">4</text>
<text x="126.3" y="129.3">5</text>
<text x="126.3" y="131.8">6</text>
<text x="126.3" y="134.4">7</text>
<text x="126.3" y="136.9">8</text>
<text x="156.2" y="134.4">19</text>
<text x="156.2" y="136.9">20</text>
<text x="83.1" y="142">1</text>
<text x="92.7" y="142">20</text>
<text x="125.7" y="142">21</text>
<text x="156.2" y="142">18</text>
<text x="83.1" y="144.5">2</text>
<text x="83.1" y="147.1">3</text>
<text x="83.1" y="149.6">4</text>
<text x="92.7" y="144.5">19</text>
<text x="92.7" y="147.1">18</text>
<text x="92.7" y="149.6">17</text>
<text x="125.7" y="144.5">22</text>
<text x="125.7" y="147.1">23</text>
<text x="125.7" y="149.6">24</text>
<text x="83.1" y="152.1">5</text>
<text x="83.1" y="154.7">6</text>
<text x="92.7" y="152.1">16</text>
<text x="92.7" y="154.7">15</text>
<text x="125.7" y="152.1">25</text>
<text x="125.7" y="154.7">26</text>
<text x="156.2" y="154.7">17</text>
<text x="83.1" y="157.2">7</text>
<text x="83.1" y="159.8">8</text>
<text x="92.7" y="157.2">14</text>
<text x="92.7" y="159.8">13</text>
<text x="125.7" y="157.2">27</text>
<text x="125.7" y="159.8">28</text>
<text x="156.2" y="157.2">16</text>
<text x="156.2" y="159.8">15</text>
<text x="82.5" y="164.8">10</text>
<text x="83.1" y="162.3">9</text>
<text x="92.7" y="162.3">12</text>
<text x="92.7" y="164.8">11</text>
<text x="142" y="166.4" transform="rotate(-90 142 166.4)">10</text>
</g>
<g font-size="1.8" fill="#0f0f0f">
<text x="61" y="50.5">DMX_DATA-</text>
<text x="61" y="53">DMX_DATA+</text>
<text x="61" y="58.1">DMX_AUX+</text>
<text x="61" y="55.5">DMX_AUX-</text>
<text x="168" y="64.4">DMX_DATA+</text>
<text x="168" y="67">DMX_DATA-</text>
<text x="61" y="75.9">DMX_DATA-</text>
<text x="61" y="78.4">DMX_DATA+</text>
<text x="61" y="83.5">DMX_AUX+</text>
<text x="61" y="80.9">DMX_AUX-</text>
<text x="99.1" y="141.9">DMX_ADDR0</text>
<text x="99.1" y="144.4">DMX_ADDR1</text>
<text x="99.1" y="147">DMX_ADDR2</text>
<text x="99.1" y="149.5">DMX_ADDR3</text>
<text x="99.1" y="152.1">DMX_ADDR4</text>
<text x="99.1" y="154.6">DMX_ADDR5</text>
<text x="99.1" y="157.1">DMX_ADDR6</text>
<text x="99.1" y="159.7">DMX_ADDR7</text>
<text x="99.1" y="162.2">DMX_ADDR8</text>
</g>
<g font-size="1.8" fill="#725600">
<text x="227.5" y="68.2">DMX_TX</text>
<text x="227.5" y="70.7">DMX_DE/~{RE}</text>
<text x="227.5" y="73.3">DMX_RX</text>
<text x="176.7" y="122.8">I2C_SCL</text>
<text x="176.7" y="120.2">I2C_SDA</text>
<text x="176.7" y="135.5">I2C_~{INT}</text>
</g>
<text font-size="1.8" fill="#f00" x="103.1" y="168.5">WIFI_~{ENABLE}</text>
<g font-size="1.8" fill="#0000c2">
<text x="134.7" y="180.4">I2C</text>
<text x="138.9" y="180.4">Addr:</text>
<text x="144.9" y="180.4">0x20</text>
<text x="29.1" y="190.3">https://dfimg.dfrobot.com/wiki/23269/DFR0944_esp32-s3-based-dmx512-smart-lighting-controller_schematics_V1.0.pdf</text>
<text x="65.4" y="194.4">https://www.ti.com/lit/an/slla272d/slla272d.pdf</text>
</g>
</svg>
